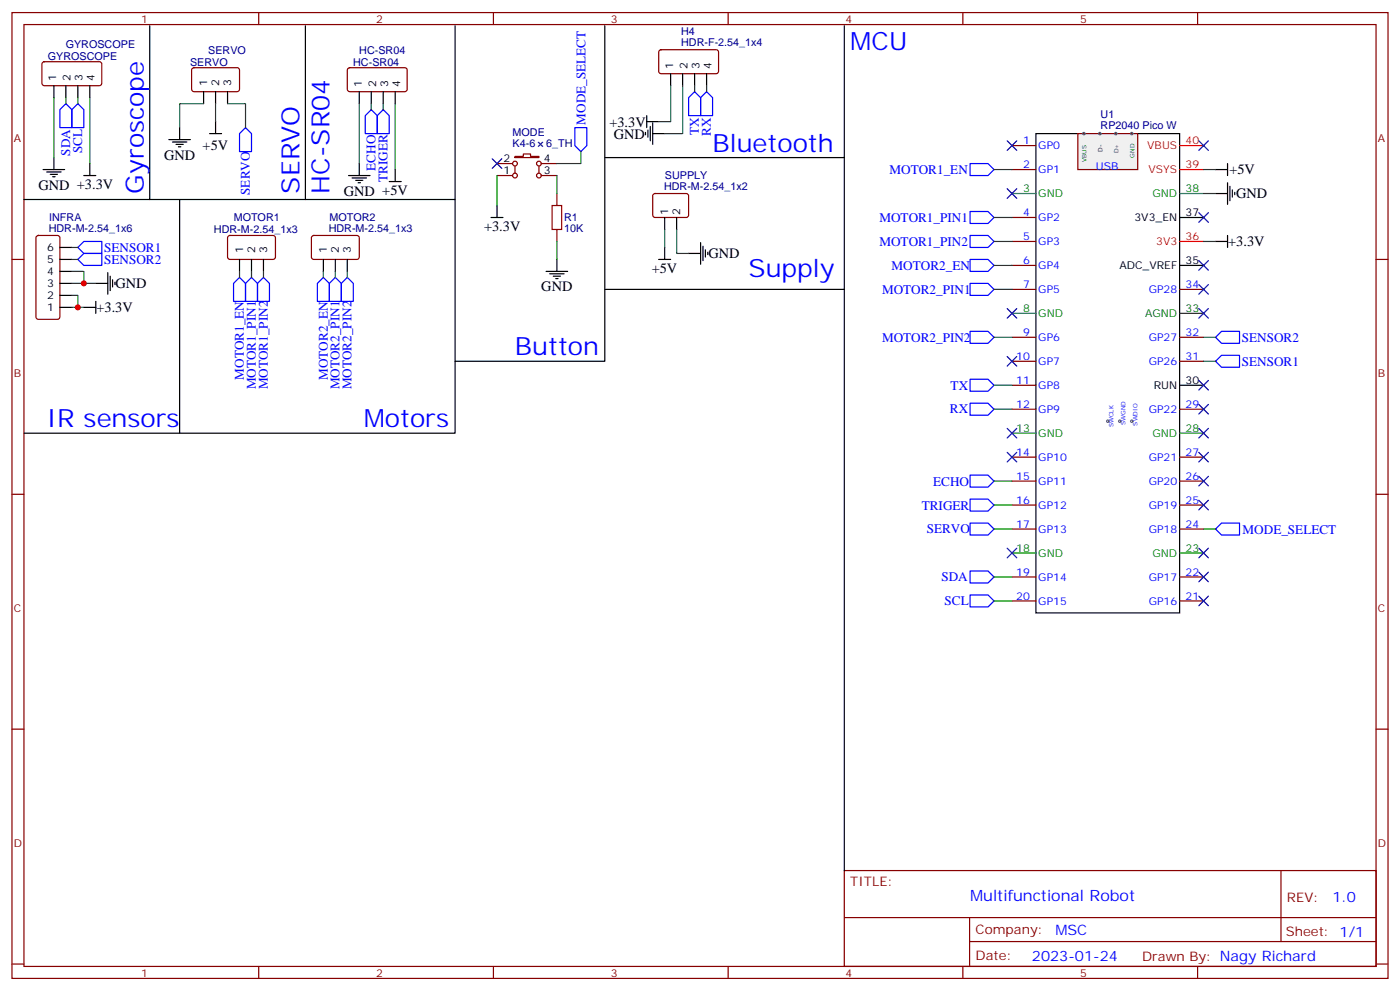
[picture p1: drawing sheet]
<svg xmlns="http://www.w3.org/2000/svg" width="412mm" height="292mm" viewBox="0 0 412 292" stroke-linecap="round" stroke-linejoin="round" font-family="sans-serif">
<g fill="none" stroke="#870000" stroke-width=".35">
<path d="M3.5 3.7h405.4v284.3h-405.4zM7.1 7.2h398.2v277.3h-398.2zM76.2 3.7v3.5M145.3 3.7v3.5M214.5 3.7v3.5M283.6 3.7v3.5M352.8 3.7v3.5M298.1 49.9h7.1M298.1 42.9h7.1M3.5 76.4h3.6M298.1 78.1h7.1M298.1 71.1h7.1"/>
<path d="M298.1 64h7.1M405.3 76.4h3.6M298.1 99.3h7.1M298.1 85.2h7.1M347.5 99.3h7M347.5 85.2h7M298.1 113.4h7.1M298.1 106.4h7.1M347.5 106.4h7M298.1 134.6h7.1M298.1 120.5h7.1M347.5 134.6h7"/>
<path d="M347.5 120.5h7M3.5 145.5h3.6M298.1 155.8h7.1M298.1 148.7h7.1M298.1 141.6h7.1M347.5 155.8h7M347.5 148.7h7M347.5 141.6h7M405.3 145.5h3.6M347.5 169.9h7M3.5 214.7h3.6M405.3 214.7h3.6"/>
<path d="M248.7 256.3h156.6v28.2h-156.6zM377.3 256.3v20.9M248.7 270.1h156.5M285.6 277.2h119.6M285.6 270.1v14.2M3.5 283.8h3.6M76.2 284.5v3.5M145.3 284.5v3.5M214.5 284.5v3.5M283.6 284.5v3.5M352.8 284.5v3.5M405.3 283.8h3.6"/>
</g>
<path d="M305.2 39.3h42.3v141.1h-42.3z" fill="none" stroke="#000" stroke-width=".35"/>
<path d="M347.5 42.9h7M347.5 49.9h7" fill="none" stroke="#f00" stroke-width=".35"/>
<path d="M347.5 57h7" fill="none" stroke="#090" stroke-width=".35"/>
<path d="M317.5 39.3h17.6v10.6h-17.6z" fill="#f0f0f0" stroke="#870000" stroke-width=".35"/>
<g fill="none" stroke="#870000" stroke-width=".35">
<path d="M12.6 18.4l.5-.2h16.5l.4 .7-.1 5.9-.6 .4h-16.5l-.5-.7v-5.6zM194.3 14.8l.4-.2 16.5 .1 .5 .6-.1 6-.6 .4-16.5-.1-.5-.6v-5.7zM56.7 20.1l.4-.2 13 .1 .5 .6-.1 6-.7 .4-12.9-.1-.5-.6v-5.7zM102.5 20.1l.5-.2 16.5 .1 .4 .6v6l-.7 .4-16.5-.1-.4-.6v-5.7zM146.4 51.7h4.6M146.4 48.2h4.6M151.7 46h2.5v-.7h2.1v.7h2.4v.4h-7zM151.7 48.9v2.1M158.7 48.9v2.1M159.5 51.7h4.5M159.5 48.2h4.5M164 57v3.5"/>
<path d="M192.5 57.2l.5-.2h9.4l.4 .7v5.9l-.7 .4h-9.4l-.4-.7v-5.6zM10.8 69.5l.5-.2h5.6l.7 .5v23.5l-.4 .7h-5.9l-.7-.4v-23.6zM67.3 69.5l.4-.2 13 .1 .4 .6v5.9l-.7 .5-12.9-.1-.5-.6v-5.7zM92 69.5l.4-.2 13 .1 .4 .6v5.9l-.7 .5-12.9-.1-.5-.6v-5.7zM164 67.6v3.5M298.1 176.9h7.1M298.1 169.9h7.1M347.5 176.9h7"/>
<circle cx="151.7" cy="51.7" r=".71"/>
<circle cx="151.7" cy="48.2" r=".71"/>
<circle cx="158.8" cy="48.2" r=".71"/>
<circle cx="158.8" cy="51.7" r=".71"/>
</g>
<path d="M298.1 57h7.1M298.1 92.3h7.1M298.1 127.5h7.1M347.5 127.5h7M298.1 162.8h7.1M347.5 162.8h7" fill="none" stroke="#090" stroke-width=".35"/>
<path d="M347.5 92.3h7" fill="none" stroke="#060" stroke-width=".35"/>
<g fill="none" stroke="#000" stroke-width=".35">
<path d="M44.1 7.6v51.1h-37M90 7.6v51.1h-45.9M134.1 7.6v51.1h-44.1M178.2 7.6v98.8h-44.1M248.7 7.6v248.7M15.9 25.2v3.6M19.4 25.2v3.6M22.9 25.2v3.6M26.5 25.2v3.6M52.9 37.6v3.5M60 27v3.5M61.7 39.3h3.6"/>
<path d="M63.5 27v3.5M63.5 35.8v3.5M67 27v3.5M105.8 27v3.5M109.4 27v3.5M112.9 27v3.5M116.4 27v3.5M190.1 39v.7M190.5 35.8h3.5M190.5 34v3.6M190.9 38.3v2.1M191.6 37.2v4.3"/>
<path d="M192.3 39.3h3.5M192.3 36.2v6.3M197.6 21.7v3.5M201.1 21.7v3.5M204.6 21.7v3.5M208.1 21.7v3.5M12.7 49.9h6.3M13.8 50.6h4.2M14.8 51.3h2.1M15.5 52h.7M15.9 46.4v3.5M24.7 51.7h3.5"/>
<path d="M26.5 48.2v3.5M49.7 41.1h6.4M50.8 41.8h4.2M51.9 42.5h2.1M52.6 43.2h.7M52.9 58.7v68.8h-45.8M102.7 51.7h6.3M103.7 52.4h4.2M104.8 53.1h2.1M105.5 53.8h.7M105.8 48.2v3.5M114.7 53.4h3.5"/>
<path d="M116.4 49.9v3.5M134.1 58.7v68.8h-81.2M178.2 46.4h70.5M358.1 49.9h3.5M358.1 57h3.5M361.6 48.2v3.5M361.6 53.8v6.3M362.3 54.9v4.2M363 55.9v2.1M363.7 56.6v.7M17.6 79.9h3.6M17.6 76.4h3.6"/>
<path d="M17.6 72.8h3.6M70.6 76.4v3.5M74.1 76.4v3.5M77.6 76.4v3.5M95.2 76.4v3.5M98.8 76.4v3.5M102.3 76.4v3.5M144.6 64h3.6M146.4 60.5v3.5M160.9 79.9h6.3M164 76.4v3.5M194 76.4h3.6"/>
<path d="M195.8 64v3.6M195.8 72.8v3.6M199.3 64v3.6M202.8 74.6h3.6M206.4 71.4v6.4M207.1 72.5v4.2M207.8 73.6v2.1M208.5 74.3v.7M347.5 64h7M347.5 78.1h7M358.1 71.1h3.5M361.6 69.3v3.5"/>
<path d="M17.6 90.5h3.6M17.6 87h3.6M17.6 83.4h3.6M24.7 90.5h3.5M28.2 83.4h3.5M28.2 88.7v3.6M31.7 80.3v6.3M32.5 81.3v4.2M33.2 82.4v2.1M33.9 83.1v.7M161.9 80.6h4.3M163 81.3h2.1"/>
<path d="M163.7 82h.7M178.2 85.2h70.5M347.5 113.4h7"/>
</g>
<path d="M347.5 71.1h7" fill="none" stroke="#f00" stroke-width=".35"/>
<g fill="none" stroke="#666" stroke-width=".35">
<circle cx="319.3" cy="39.3" r=".35"/>
<circle cx="324" cy="39.3" r=".35"/>
<circle cx="328.7" cy="39.3" r=".35"/>
<circle cx="333.4" cy="39.3" r=".35"/>
<circle cx="326.3" cy="124" r=".35"/>
<circle cx="329.8" cy="124" r=".35"/>
<circle cx="333.4" cy="124" r=".35"/>
</g>
<path d="M162.6 60.5h2.9v7.1h-2.9z" fill="none" stroke="#a10000" stroke-width=".35"/>
<g fill="none" stroke="#00f" stroke-width=".35">
<path d="M19.4 30.5l1.8 1.8v5.3h-3.6v-5.3zM22.9 30.5l1.8 1.8v5.3h-3.5v-5.3zM70.6 39.3l1.7-1.7 1.8 1.7v5.3h-3.5zM109.4 32.3l1.7 1.7v5.3h-3.5v-5.3zM111.1 34l1.8-1.7 1.8 1.7v5.3h-3.6zM169.3 37.6h3.6v5.3l-1.8 1.7-1.8-1.7zM202.8 28.8l1.8-1.8 1.8 1.8v5.2h-3.6zM206.4 28.8l1.7-1.8 1.8 1.8v5.2h-3.5zM285.8 48.2h5.2l1.8 1.7-1.8 1.8h-5.2zM22.9 76.4l1.8-1.8h5.3v3.5h-5.3zM22.9 72.8l1.8-1.7h5.3v3.5h-5.3zM285.8 62.3h5.2l1.8 1.7-1.8 1.8h-5.2z"/>
<path d="M285.8 69.3h5.2l1.8 1.8-1.8 1.7h-5.2zM285.8 76.4h5.2l1.8 1.7-1.8 1.8h-5.2zM70.6 81.7l1.7 1.7v5.3h-3.5v-5.3zM74.1 81.7l1.7 1.7v5.3h-3.5v-5.3zM77.6 81.7l1.8 1.7v5.3h-3.6v-5.3zM95.2 81.7l1.8 1.7v5.3h-3.5v-5.3zM98.8 81.7l1.7 1.7v5.3h-3.5v-5.3zM102.3 81.7l1.8 1.7v5.3h-3.6v-5.3zM285.8 83.4h5.2l1.8 1.8-1.8 1.8h-5.2zM285.8 97.5h5.2l1.8 1.8-1.8 1.8h-5.2zM358.1 99.3l1.7-1.8h5.3v3.6h-5.3zM285.8 111.7h5.2l1.8 1.7-1.8 1.8h-5.2z"/>
<path d="M285.8 118.7h5.2l1.8 1.8-1.8 1.7h-5.2zM358.1 106.4l1.7-1.8h5.3v3.5h-5.3zM285.8 139.9h5.2l1.8 1.7-1.8 1.8h-5.2zM285.8 154h5.2l1.8 1.8-1.8 1.7h-5.2zM285.8 146.9h5.2l1.8 1.8-1.8 1.8h-5.2zM358.1 155.8l1.7-1.8h5.3v3.5h-5.3zM285.8 175.2h5.2l1.8 1.7-1.8 1.8h-5.2zM285.8 168.1h5.2l1.8 1.8-1.8 1.7h-5.2z"/>
</g>
<g fill="none" stroke="#008700" stroke-width=".35">
<path d="M15.9 28.8v17.6M19.4 28.8v1.7M22.9 28.8v1.7M26.5 28.8v19.4M60 30.5h-7.1v7.1M63.5 30.5v5.3M67 30.5h5.3v7.1M105.8 30.5v17.7M109.4 30.5v1.8M112.9 30.5v1.8M116.4 30.5v19.4M197.6 25.2v10.6h-3.6"/>
<path d="M201.1 25.2v14.1h-5.3M204.6 25.2v1.8M208.1 25.2v1.8M146.4 51.7v8.8M164 51.7v5.3M171.1 44.6v3.6h-7.1M292.8 49.9h5.3M354.5 49.9h3.6M354.5 57h3.6M21.2 79.9h3.5v3.5M21.2 72.8h1.7M21.2 76.4h1.7"/>
<path d="M70.6 79.9v1.8M74.1 79.9v1.8M77.6 79.9v1.8M95.2 79.9v1.8M98.8 79.9v1.8M102.3 79.9v1.8M164 71.1v5.3M195.8 67.6v5.2M199.3 67.6v7h3.5M292.8 71.1h5.3M292.8 64h5.3M292.8 78.1h5.3"/>
<path d="M354.5 71.1h3.6M21.2 87h1.7v3.5M21.2 90.5h3.5M21.2 83.4h7M292.8 85.2h5.3M292.8 99.3h5.3M354.5 99.3h3.6M292.8 113.4h5.3M354.5 106.4h3.6M292.8 120.5h5.3M292.8 155.8h5.3M292.8 141.6h5.3"/>
<path d="M292.8 148.7h5.3M354.5 155.8h3.6M292.8 169.9h5.3M292.8 176.9h5.3"/>
</g>
<g fill="none" stroke="#009" stroke-width=".35">
<path d="M145 46.7l2.8 2.9M147.8 46.7l-2.8 2.9M296.7 55.6l2.8 2.8M296.7 41.5l2.8 2.8M299.5 55.6l-2.8 2.8M299.5 41.5l-2.8 2.8M353.1 41.5l2.9 2.8M356 41.5l-2.9 2.8M353.1 62.6l2.9 2.8M353.1 76.7l2.9 2.9M356 62.6l-2.9 2.8M356 76.7l-2.9 2.9"/>
<path d="M296.7 90.8l2.8 2.9M299.5 90.8l-2.8 2.9M353.1 90.8l2.9 2.9M353.1 83.8l2.9 2.8M356 90.8l-2.9 2.9M356 83.8l-2.9 2.8M296.7 105l2.8 2.8M299.5 105l-2.8 2.8M353.1 112l2.9 2.8M353.1 119.1l2.9 2.8M356 112l-2.9 2.8M356 119.1l-2.9 2.8"/>
<path d="M296.7 126.1l2.8 2.8M296.7 133.2l2.8 2.8M299.5 126.1l-2.8 2.8M299.5 133.2l-2.8 2.8M353.1 126.1l2.9 2.8M353.1 133.2l2.9 2.8M356 126.1l-2.9 2.8M356 133.2l-2.9 2.8M353.1 147.3l2.9 2.8M353.1 140.2l2.9 2.9M356 147.3l-2.9 2.8M356 140.2l-2.9 2.9"/>
<path d="M296.7 161.4l2.8 2.8M299.5 161.4l-2.8 2.8M353.1 161.4l2.9 2.8M353.1 168.5l2.9 2.8M353.1 175.5l2.9 2.8M356 161.4l-2.9 2.8M356 168.5l-2.9 2.8M356 175.5l-2.9 2.8"/>
</g>
<g fill="#c00">
<circle cx="22.9" cy="90.5" r=".88"/>
<circle cx="24.7" cy="83.4" r=".88"/>
</g>
<g font-size="7.4" fill="#00f">
<text x="250.5" y="14.6">MCU</text>
<text x="209.9" y="44.6">Bluetooth</text>
<text x="42.3" y="57" transform="rotate(-90 42.3 57)">Gyroscope</text>
<text x="88.2" y="57" transform="rotate(-90 88.2 57)">SERVO</text>
<text x="97" y="57" transform="rotate(-90 97 57)">HC-SR04</text>
<text x="220.5" y="81.7">Supply</text>
<text x="151.7" y="104.6">Button</text>
<text x="13.8" y="125.8">IR sensors</text>
<text x="107.1" y="125.8">Motors</text>
</g>
<text font-size="4.6" fill="#00f" x="285.8" y="265.1">Multifunctional Robot</text>
<g font-size="4.2">
<text x="179.5" y="37.2">+3.3V</text>
<text x="180.8" y="40.8">GND</text>
<text x="48.3" y="47.2">GND</text>
<text x="59.7" y="44.3">+5V</text>
<text x="362.1" y="51.3">+5V</text>
<text x="11.3" y="56">GND +3.3V</text>
<text x="101.3" y="57.7">GND +5V</text>
<text x="364.1" y="58.4">GND</text>
<text x="142.6" y="68">+3.3V</text>
<text x="208.7" y="76.1">GND</text>
<text x="361.8" y="72.5">+3.3V</text>
<text x="192" y="80.3">+5V</text>
<text x="34" y="84.9">GND</text>
<text x="159.5" y="85.5">GND</text>
<text x="28.4" y="91.9">+3.3V</text>
</g>
<g font-size="4.2" fill="#00f">
<text x="392.5" y="265.6">1.0</text>
<text x="310.9" y="275.1">MSC</text>
<text x="304" y="282.9">2023-01-24</text>
</g>
<g font-size="3.9" fill="#00f">
<text x="172.5" y="36.7" transform="rotate(-90 172.5 36.7)">MODE_SELECT</text>
<text x="205.9" y="39.8" transform="rotate(-90 205.9 39.8)">TX</text>
<text x="209.4" y="40" transform="rotate(-90 209.4 40)">RX</text>
<text x="20.7" y="45.8" transform="rotate(-90 20.7 45.8)">SDA</text>
<text x="24.2" y="45.2" transform="rotate(-90 24.2 45.2)">SCL</text>
<text x="110.6" y="50.3" transform="rotate(-90 110.6 50.3)">ECHO</text>
<text x="114.1" y="53.6" transform="rotate(-90 114.1 53.6)">TRIGER</text>
<text x="262" y="51.2">MOTOR1_EN</text>
<text x="73.6" y="57.4" transform="rotate(-90 73.6 57.4)">SERVO</text>
<text x="259" y="65.3">MOTOR1_PIN1</text>
<text x="30.7" y="77.6">SENSOR2</text>
<text x="30.7" y="74.1">SENSOR1</text>
<text x="259" y="72.3">MOTOR1_PIN2</text>
<text x="262.6" y="79.4">MOTOR2_EN</text>
<text x="259.8" y="86.5">MOTOR2_PIN1</text>
<text x="259.8" y="100.6">MOTOR2_PIN2</text>
<text x="365.8" y="100.6">SENSOR2</text>
<text x="365.8" y="107.6">SENSOR1</text>
<text x="71.8" y="111.7" transform="rotate(-90 71.8 111.7)">MOTOR1_EN</text>
<text x="96.5" y="111.8" transform="rotate(-90 96.5 111.8)">MOTOR2_EN</text>
<text x="75.3" y="114.6" transform="rotate(-90 75.3 114.6)">MOTOR1_PIN1</text>
<text x="78.9" y="114.6" transform="rotate(-90 78.9 114.6)">MOTOR1_PIN2</text>
<text x="100.1" y="114.7" transform="rotate(-90 100.1 114.7)">MOTOR2_PIN1</text>
<text x="103.6" y="114.7" transform="rotate(-90 103.6 114.7)">MOTOR2_PIN2</text>
<text x="280" y="114.7">TX</text>
<text x="279.8" y="121.7">RX</text>
<text x="274.9" y="143">ECHO</text>
<text x="271.5" y="150">TRIGER</text>
<text x="273" y="157">SERVO</text>
<text x="366" y="157.2">MODE_SELECT</text>
<text x="277.3" y="171">SDA</text>
<text x="278.2" y="178.3">SCL</text>
</g>
<g font-size="3.9" fill="#800">
<text x="250.5" y="260.9">TITLE:</text>
<text x="379.1" y="265.6">REV:</text>
<text x="287.4" y="275.1">Company:</text>
<text x="378.7" y="275.7">Sheet: 1/1</text>
<text x="287.4" y="282.8">Date:</text>
<text x="336.4" y="282.8">Drawn By: Nagy Richard</text>
</g>
<g font-size="3.2" fill="#800">
<text x="41.6" y="6.7">1</text>
<text x="110.8" y="6.7">2</text>
<text x="179.9" y="6.7">3</text>
<text x="249.1" y="6.7">4</text>
<text x="318.2" y="6.7">5</text>
<text x="4.1" y="41.8">A</text>
<text x="405.9" y="41.8">A</text>
<text x="4.1" y="110.9">B</text>
<text x="405.9" y="110.9">B</text>
<text x="4.1" y="180.1">C</text>
<text x="405.9" y="180.1">C</text>
<text x="4.1" y="249.2">D</text>
<text x="405.9" y="249.2">D</text>
<text x="41.6" y="287.5">1</text>
<text x="110.8" y="287.5">2</text>
<text x="179.9" y="287.5">3</text>
<text x="249.1" y="287.5">4</text>
<text x="318.2" y="287.5">5</text>
</g>
<g font-size="3.2" fill="#000080">
<text x="200.7" y="10.4">H4</text>
<text x="14.1" y="17.6">GYROSCOPE</text>
<text x="19.4" y="14.1">GYROSCOPE</text>
<text x="61.3" y="15.8">SERVO</text>
<text x="105.8" y="15.8">HC-SR04</text>
<text x="200.7" y="13.6">HDR-F-2.54_1x4</text>
<text x="56" y="19.3">SERVO</text>
<text x="104" y="19.3">HC-SR04</text>
<text x="324.2" y="34.7">U1</text>
<text x="151" y="40.1">MODE</text>
<text x="324.2" y="37.9">RP2040 Pico W</text>
<text x="151" y="43.4">K4-6</text>
<text x="160.9" y="43.4">6_TH</text>
<text x="195.9" y="52.7">SUPPLY</text>
<text x="195.6" y="55.9">HDR-M-2.54_1x2</text>
<text x="14.5" y="65.1">INFRA</text>
<text x="68.8" y="65.2">MOTOR1</text>
<text x="97.1" y="65">MOTOR2</text>
<text x="166.2" y="65.2">R1</text>
<text x="14.4" y="68.3">HDR-M-2.54_1x6</text>
<text x="63" y="68.7">HDR-M-2.54_1x3</text>
<text x="96.8" y="68.3">HDR-M-2.54_1x3</text>
<text x="166.2" y="68.3">10K</text>
</g>
<g font-size="3.2">
<text x="16.6" y="23.9" transform="rotate(-90 16.6 23.9)">1</text>
<text x="20.8" y="23.9" transform="rotate(-90 20.8 23.9)">2</text>
<text x="24.3" y="23.9" transform="rotate(-90 24.3 23.9)">3</text>
<text x="27.9" y="23.9" transform="rotate(-90 27.9 23.9)">4</text>
<text x="198.3" y="20.4" transform="rotate(-90 198.3 20.4)">1</text>
<text x="202.5" y="20.4" transform="rotate(-90 202.5 20.4)">2</text>
<text x="206" y="20.4" transform="rotate(-90 206 20.4)">3</text>
<text x="209.5" y="20.4" transform="rotate(-90 209.5 20.4)">4</text>
<text x="61" y="25.2" transform="rotate(-90 61 25.2)">1</text>
<text x="64.6" y="25.2" transform="rotate(-90 64.6 25.2)">2</text>
<text x="68.1" y="25.2" transform="rotate(-90 68.1 25.2)">3</text>
<text x="106.5" y="25.7" transform="rotate(-90 106.5 25.7)">1</text>
<text x="110.8" y="25.7" transform="rotate(-90 110.8 25.7)">2</text>
<text x="114.3" y="25.7" transform="rotate(-90 114.3 25.7)">3</text>
<text x="117.8" y="25.7" transform="rotate(-90 117.8 25.7)">4</text>
<text x="148.3" y="47.8">2</text>
<text x="160.2" y="47.8">4</text>
<text x="148.3" y="51.3">1</text>
<text x="160.2" y="51.3">3</text>
<text x="196.8" y="63.3" transform="rotate(-90 196.8 63.3)">1</text>
<text x="200.4" y="63.3" transform="rotate(-90 200.4 63.3)">2</text>
<text x="334.2" y="65.1">3V3_EN</text>
<text x="349.2" y="63.7">37</text>
<text x="13.9" y="77.4">5</text>
<text x="13.9" y="73.9">6</text>
<text x="71.6" y="74.6" transform="rotate(-90 71.6 74.6)">1</text>
<text x="75.1" y="74.6" transform="rotate(-90 75.1 74.6)">2</text>
<text x="78.7" y="74.6" transform="rotate(-90 78.7 74.6)">3</text>
<text x="96.3" y="74.6" transform="rotate(-90 96.3 74.6)">1</text>
<text x="99.8" y="74.6" transform="rotate(-90 99.8 74.6)">2</text>
<text x="103.4" y="74.6" transform="rotate(-90 103.4 74.6)">3</text>
<text x="349.2" y="77.8">35</text>
<text x="13.9" y="81">4</text>
<text x="329.7" y="79.2">ADC_VREF</text>
<text x="13.9" y="88">2</text>
<text x="13.9" y="84.5">3</text>
<text x="13.9" y="91.5">1</text>
<text x="349.2" y="113.1">30</text>
<text x="339.9" y="114.5">RUN</text>
</g>
<g font-size="3.2" fill="#00f">
<text x="301.4" y="42.5">1</text>
<text x="305.9" y="43.9">GP0</text>
<text x="301.4" y="49.6">2</text>
<text x="305.9" y="51">GP1</text>
<text x="322.8" y="49.9">USB</text>
<text x="301.4" y="63.7">4</text>
<text x="305.9" y="65.1">GP2</text>
<text x="301.4" y="70.7">5</text>
<text x="301.4" y="77.8">6</text>
<text x="305.9" y="72.1">GP3</text>
<text x="305.9" y="79.2">GP4</text>
<text x="301.4" y="84.8">7</text>
<text x="305.9" y="86.3">GP5</text>
<text x="338.4" y="86.3">GP28</text>
<text x="349.2" y="84.8">34</text>
<text x="301.4" y="99">9</text>
<text x="305.9" y="100.4">GP6</text>
<text x="338.4" y="100.4">GP27</text>
<text x="349.2" y="99">32</text>
<text x="299.4" y="106">10</text>
<text x="305.9" y="107.4">GP7</text>
<text x="338.4" y="107.4">GP26</text>
<text x="349.2" y="106">31</text>
<text x="299.4" y="113.1">11</text>
<text x="305.9" y="114.5">GP8</text>
<text x="299.4" y="120.1">12</text>
<text x="305.9" y="121.5">GP9</text>
<text x="338.4" y="121.5">GP22</text>
<text x="349.2" y="120.1">29</text>
<text x="299.4" y="134.2">14</text>
<text x="305.9" y="135.6">GP10</text>
<text x="338.4" y="135.6">GP21</text>
<text x="349.2" y="134.2">27</text>
<text x="299.4" y="141.3">15</text>
<text x="305.9" y="142.7">GP11</text>
<text x="338.4" y="142.7">GP20</text>
<text x="349.2" y="141.3">26</text>
<text x="299.4" y="148.3">16</text>
<text x="305.9" y="149.8">GP12</text>
<text x="338.4" y="149.8">GP19</text>
<text x="349.2" y="148.3">25</text>
<text x="299.4" y="155.4">17</text>
<text x="349.2" y="155.4">24</text>
<text x="305.9" y="156.8">GP13</text>
<text x="338.4" y="156.8">GP18</text>
<text x="299.4" y="169.5">19</text>
<text x="305.9" y="170.9">GP14</text>
<text x="338.4" y="170.9">GP17</text>
<text x="349.2" y="169.5">22</text>
<text x="299.4" y="176.6">20</text>
<text x="305.9" y="178">GP15</text>
<text x="338.4" y="178">GP16</text>
<text x="349.2" y="176.6">21</text>
</g>
<g font-size="3.2" fill="#f00">
<text x="337.9" y="43.9">VBUS</text>
<text x="349.2" y="42.5">40</text>
<text x="338.3" y="51">VSYS</text>
<text x="349.2" y="49.6">39</text>
<text x="349.2" y="70.7">36</text>
<text x="340.6" y="72.1">3V3</text>
</g>
<g font-size="3.2" fill="#090">
<text x="301.4" y="56.6">3</text>
<text x="305.9" y="58">GND</text>
<text x="339.5" y="58">GND</text>
<text x="349.2" y="56.6">38</text>
<text x="301.4" y="91.9">8</text>
<text x="305.9" y="93.3">GND</text>
<text x="299.4" y="127.2">13</text>
<text x="305.9" y="128.6">GND</text>
<text x="339.5" y="128.6">GND</text>
<text x="349.2" y="127.2">28</text>
<text x="299.4" y="162.5">18</text>
<text x="305.9" y="163.9">GND</text>
<text x="339.5" y="163.9">GND</text>
<text x="349.2" y="162.5">23</text>
</g>
<g font-size="3.2" fill="#060">
<text x="337.3" y="93.3">AGND</text>
<text x="349.2" y="91.9">33</text>
</g>
<g font-size="1.8" fill="#090">
<text x="320" y="47.7" transform="rotate(-90 320 47.7)">VBUS</text>
<text x="334.1" y="46.4" transform="rotate(-90 334.1 46.4)">GND</text>
</g>
<text font-size="1.8" x="324.7" y="44.7" transform="rotate(-90 324.7 44.7)">D-</text>
<text font-size="1.8" fill="#333" x="329.4" y="45.1" transform="rotate(-90 329.4 45.1)">D+</text>
<g font-size="1.8" fill="#00f">
<text x="328" y="125.7" transform="rotate(-90 328 125.7)">SWCLK</text>
<text x="331.5" y="125.2" transform="rotate(-90 331.5 125.2)">SWGND</text>
<text x="335.1" y="125.3" transform="rotate(-90 335.1 125.3)">SWDIO</text>
</g>
</svg>
